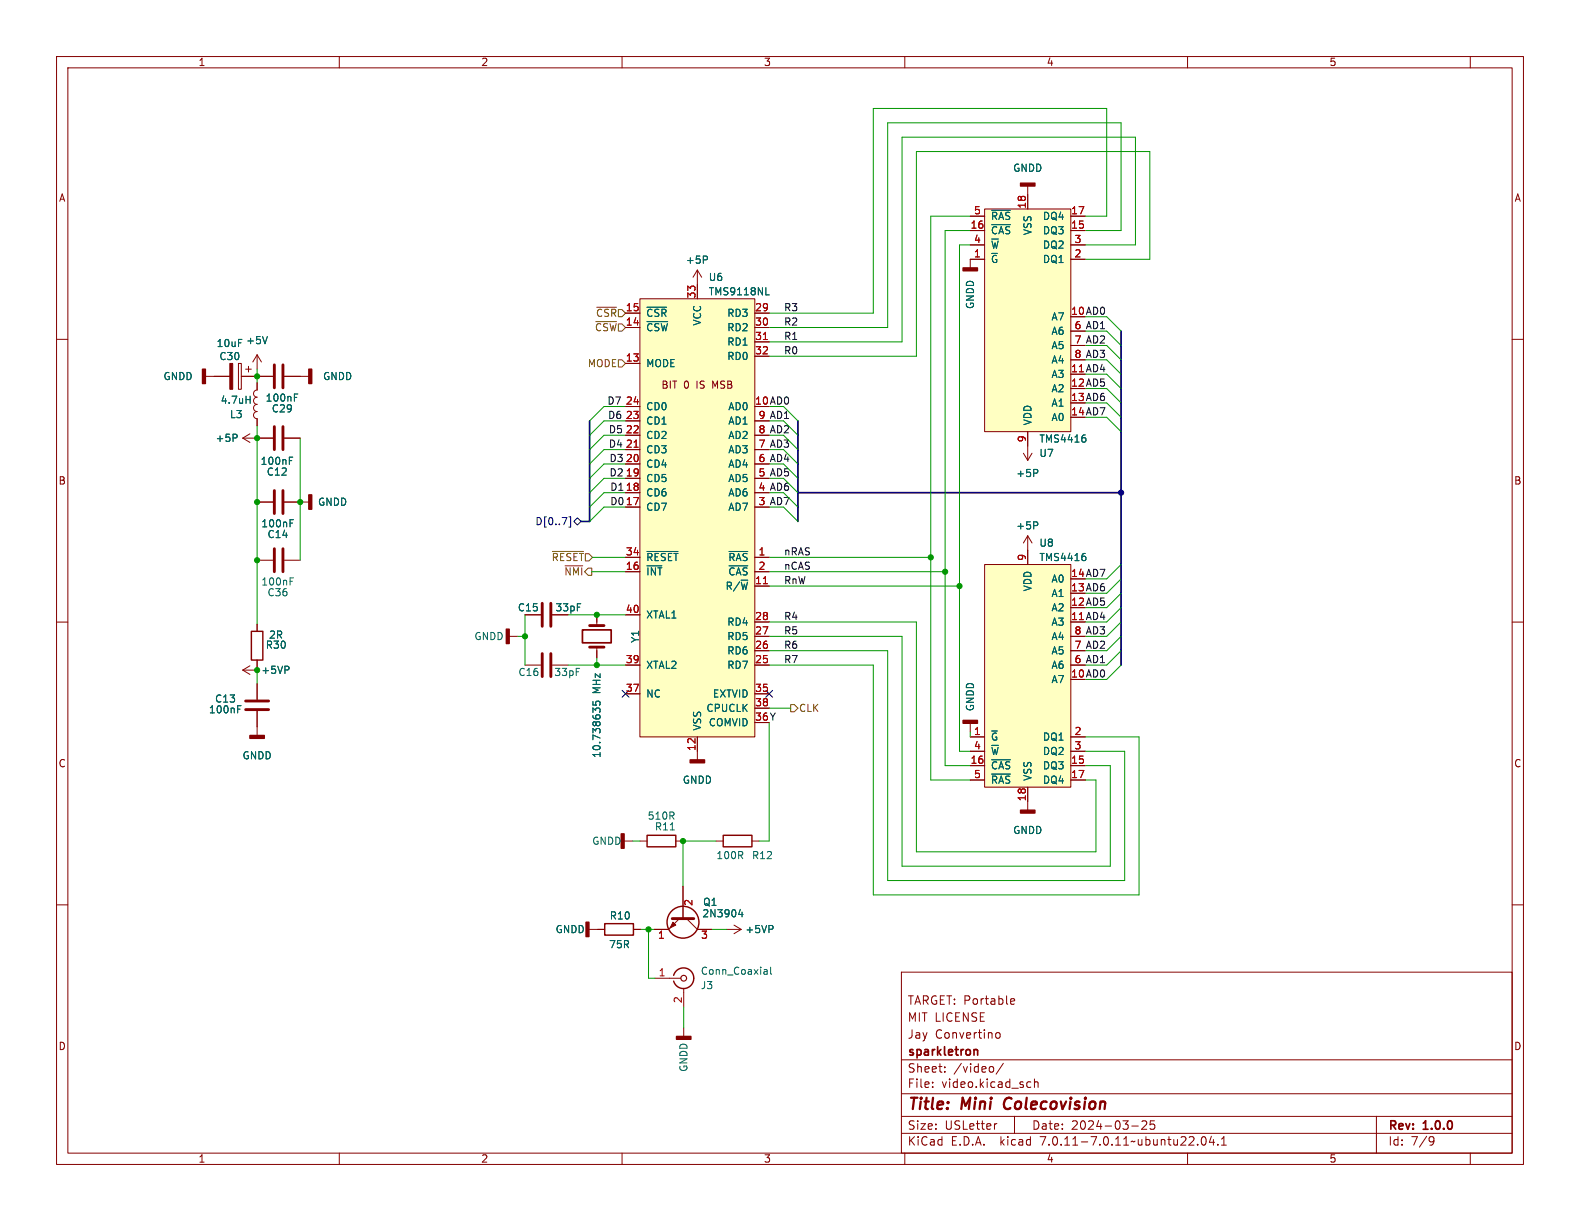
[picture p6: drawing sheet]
<svg xmlns="http://www.w3.org/2000/svg" width="279mm" height="216mm" viewBox="0 0 279 216" stroke-linecap="round" stroke-linejoin="round" font-family="sans-serif">
<g fill="none" stroke="#840000" stroke-width=".18">
<path d="M10 10h259.4v195.9h-259.4zM12 12h255.4v191.9h-255.4zM60 10v2M110 10v2M160 10v2M210 10v2M260 10v2M171.6 38.2h2.5M174.1 37h15.3v39.3h-15.3zM181.7 32.9v4.1M189.4 38.2h2.5M10 60h2"/>
<path d="M110.6 57.9h2.6M110.6 55.4h2.6M113.2 52.8h20.3v77.5h-20.3zM123.3 47.8l-.7 1.2M123.3 47.8v5M123.3 47.8l.8 1.2M133.5 57.9h2.5M133.5 55.4h2.5M171.6 40.8h2.5M171.6 43.3h2.5M174.1 45.8h-2.5v1.6M189.4 45.8h2.5"/>
<path d="M189.4 40.8h2.5M189.4 43.3h2.5M189.4 58.5h2.5M267.4 60h2M36.3 66.5h4.3M42.2 64.3h.5v4.5h-.5zM42.7 66.5h5.6M42.9 77.5l1.3 .7M42.9 77.5h5.4M43.4 65.3h1M43.9 64.8v1M44.2 76.7l-1.3 .8"/>
<path d="M45.5 67.7v1.3a.64 .64 0 0 0-.7 .6 .64 .64 0 0 0 .7 .6 .64 .64 0 0 0-.7 .7 .64 .64 0 0 0 .7 .6 .64 .64 0 0 0-.7 .6 .64 .64 0 0 0 .7 .7 .64 .64 0 0 0-.7 .6 .64 .64 0 0 0 .7 .6v1.3M45.5 62.7v2.6M45.5 62.7l-.8 1.3M45.5 62.7l.7 1.3M50.3 77.5h2.8M50.3 66.5h4.3M110.6 64.3h2.6M110.6 79.5h2.6M110.6 77h2.6M110.6 74.4h2.6M110.6 71.9h2.6M133.5 79.5h2.5"/>
<path d="M133.5 77h2.5M133.5 74.4h2.5M133.5 60.5h2.5M133.5 63h2.5M181.7 76.3v5.1M189.4 61.1h2.5M189.4 63.6h2.5M45.5 88.8h2.8M45.5 99.1h2.8M50.3 88.8h4.3M50.3 99.1h2.8M110.6 98.6h2.6"/>
<path d="M110.6 89.7h2.6M110.6 87.1h2.6M110.6 84.6h2.6M110.6 82h2.6M133.5 98.6h2.5M133.5 89.7h2.5M133.5 84.6h2.5M133.5 82h2.5M174.1 99.8h15.3v39.4h-15.3zM181 80.1l.7 1.3M181.7 94.7v5.1M181.7 94.7l-.7 1.3"/>
<path d="M181.7 94.7l.8 1.3M182.5 80.1l-.8 1.3M10 110h2M42.9 118.5l1.3 .8M42.9 118.5h2.6M44.2 117.7l-1.3 .8M45.5 110.4v1.2M45.5 116.7v1.3M90 112.5h1.6M92.8 117.6h2.8M92.8 108.7h2.8M97.7 117.6h2.8"/>
<path d="M105.5 108.7v1.9M105.5 114.4v1.9M110.6 117.6h2.6M110.6 108.7h2.6M110.6 101.1h2.6M133.5 110h2.5M133.5 112.5h2.5M133.5 117.6h2.5M133.5 115.1h2.5M133.5 103.6h2.5M133.5 101.1h2.5M189.4 112.5h2.5"/>
<path d="M189.4 117.6h2.5M189.4 115.1h2.5M267.4 110h2M45.5 120.9v2.8M45.5 125.7v4.3M110.6 122.7h2.6M123.3 130.3v4.1M133.5 122.7h2.5M133.5 125.2h2.5M171.6 127.9v1.5M171.6 130.3h2.5M171.6 135.4h2.5"/>
<path d="M171.6 137.9h2.5M171.6 132.8h2.5M181.7 139.2v4.1M189.4 130.3h2.5M189.4 135.4h2.5M189.4 137.9h2.5M189.4 132.8h2.5M10 160h2M110.4 148.7h1.5M113.2 148.7h1.2M119.5 148.7h1.3M120.8 156.7v5.7"/>
<path d="M126.6 148.7h1.3M133 148.7h1.2M267.4 160h2M104.1 164.3h2.8M112 164.3h1.3M115.8 173h4.6M120.1 162.4l-1.9 1.9h-2.5M120.9 174.8v3.3M121.4 162.4l1.9 1.9h2.6M128.5 164.3h2.6M129.8 163.6l1.3 .7M131.1 164.3l-1.3 .8"/>
<path d="M159.4 171.9h108v32h-108zM178.7 177.4l.2 .2 .5-.1M178.7 176.8l.2-.2h.3l.2 .2v.1l-.7 .2M120.9 181.7v1.6M159.4 197.4h108M159.4 193.4h108M159.4 187.4h108M164.9 192.1v.2M164.9 191.4v.1M167.1 189.4v.2M167.1 188.7v.1M175.4 188.6l.3 .3v.4l-.3 .3"/>
<path d="M176.1 182.9l.3-.3 .3 .1 .2 .2v.4l-.2 .2-.3 .1-.3-.3M176.3 198.7l-.3 .1M177.4 188l-1.3 1.9M179.4 197.4v3M181.9 191.3l.4 .1M182.3 192.2l-.4 .1M182.9 191.4l.2-.1 .4 .1 .1 .9M182.9 190.8v1.5M200.1 199.1h1.2M201.9 198.3l.6-.1 .2 .1 .1 .3-.9 1.1h.9M204.1 198.2h-.7v.7l.2-.1h.5l.1 .2-.1 .5-.2 .2-.5-.2M243.4 197.4v6.5"/>
<path d="M60 203.9v2M110 203.9v2M159.4 200.4h108M160 203.9v2M210 203.9v2M211.8 202.3v.2M212.6 201.1l.2-.1a.81 .81 0 0 1 .6 .6 .81 .81 0 0 1-.3 .8l-.2 .1a.81 .81 0 0 1-.3-1.4zM214.2 200.9l-.3 1.1h.9M214.6 201.5v1M215.4 202.3v.2M216 202.5h.9M216 201.4l.4-.4v1.5"/>
<path d="M253 201l.5 .1a.99 .99 0 0 1-.4 1.4h-.2M253.6 201.6l-.3 .3h-.3M260 203.9v2"/>
</g>
<path d="M177.8 194.4a1.27 1.27 0 0 0 0 1.6" fill="none" stroke="#840000" stroke-width=".4"/>
<path d="M103 111.4h5.1v2.3h-5.1zM172.3 185.6h.5l.1 1" fill="none" stroke="#840000" stroke-width=".3"/>
<g fill="none" stroke="#840000" stroke-width=".51">
<path d="M48.5 64.5v4.1M48.5 75.4v4.1M50 64.5v4.1M50 75.4v4.1M48.5 86.7v4.1M48.5 97v4.1M50 86.7v4.1M50 97v4.1M95.9 106.7v4M95.9 115.6v4M97.4 106.7v4M97.4 115.6v4"/>
<path d="M104.3 110.6h2.5M104.3 114.4h2.5M43.4 125.5h4.1M43.4 124h4.1M118.9 162.4h3.8"/>
</g>
<g fill="none" stroke="#006464" stroke-width=".18">
<path d="M175.4 39.7h3.3M175.4 37.2h3.3M47.3 59.5l-.4 1.3M114.4 56.9h3.7M114.4 54.3h3.5M124.9 45.3l.2 .2-.1 .3-.1 .1M135.4 52.1h.6M41.7 76.8l.2 .2v.3l-.2 .1M43.5 70.7h.7M44.2 70v1.3M52.1 70.3h.4M52.1 69.7h.6"/>
<path d="M191.9 77.5l.1 .1-.1 .5M51.2 81.4h.4M51.2 80.8h.6M51.3 92.5h.4M51.3 91.9h.6M114.4 97.5h5.5M128.9 97.5h3.3M183.3 83l.2 .2v.3l-.2 .2M183.3 92.3l.2 .2v.3l-.2 .1M191.9 98.4l.1 .2-.1 .5M51 117.9l.1 .1-.1 .4M51.3 102.8h.4"/>
<path d="M51.3 102.2h.6M128.9 100h3.3M42 125.4h.4M42 124.8h.6M104.8 124v.6l.7 .1-.2-.2 .1-.4 .2-.1h.4l.1 .2-.1 .5M105.3 125.6l-.5-.4v.8M105.5 125.3h.5M175.4 134.3h3.3M175.4 136.9h3.3M118.5 146.8h.8M130.9 160.8l-.3 .9h.8M131.2 161.3v.8"/>
<path d="M135.2 171.4l.4 .1 .1 .8M135.7 172.2l-.5 .1M135.7 171.7l-.5 .1M136.3 171v1.1l.2 .2M136.6 163.7l.1 .2-.1 .4"/>
</g>
<g fill="#840000" stroke="#840000" stroke-width=".25">
<path d="M54.6 65.3h.5v2.5h-.5z"/>
<path d="M170.3 127.4h2.5v.5h-2.5z"/>
<path d="M44.2 130h2.5v.6h-2.5z"/>
<path d="M35.8 65.3h.5v2.5h-.5z"/>
<path d="M89.5 111.3h.5v2.5h-.5z"/>
<path d="M180.5 143.3h2.5v.5h-2.5z"/>
<path d="M54.6 87.5h.5v2.5h-.5z"/>
<path d="M180.5 32.4h2.5v.5h-2.5z"/>
<path d="M170.3 47.4h2.5v.5h-2.5z"/>
<path d="M109.9 147.4h.5v2.6h-.5z"/>
<path d="M119.6 183.3h2.6v.5h-2.6z"/>
<path d="M103.6 163.1h.5v2.5h-.5z"/>
<path d="M122 134.4h2.6v.5h-2.6z"/>
</g>
<g fill="none" stroke="#840000" stroke-width=".25">
<path d="M44.4 111.6h2.1v5.1h-2.1zM114.4 147.7h5.1v2h-5.1zM127.9 147.7h5.1v2h-5.1zM106.9 163.3h5.1v2.1h-5.1zM119.1 172.5a1.81 1.81 0 0 1 2.8-1 1.81 1.81 0 0 1 0 3 1.81 1.81 0 0 1-2.8-1"/>
<circle cx="120.8" cy="163.1" r="2.82"/>
</g>
<g fill="#840000" stroke="#840000" stroke-width=".18">
<path d="M40.6 64.3h.5v4.5h-.5z"/>
<path d="M119 163.1l.5 .5-1 .5z"/>
</g>
<g fill="#ffffc2" stroke="#ffffc2" stroke-width=".18">
<path d="M174.1 99.8h15.3v39.4h-15.3z"/>
<path d="M174.1 37h15.3v39.3h-15.3z"/>
<path d="M113.2 52.8h20.3v77.5h-20.3z"/>
</g>
<circle cx="120.9" cy="173" r=".51" fill="none" stroke="#840000" stroke-width=".2"/>
<path d="M112.1 79.1h.8M135 60h.7M135 103.2h.7" fill="none" stroke="#a90000" stroke-width=".18"/>
<path d="M100.6 91.4h.3v1.8h-.3M101.5 92.2l.6-.6 .6 .6-.6 .6zM110 122.1l1.2 1.2M111.2 122.1l-1.2 1.2M135.4 122.1l1.2 1.2M136.6 122.1l-1.2 1.2" fill="none" stroke="#000084" stroke-width=".18"/>
<path d="M105.3 56.9h3.7M105.5 54.3h3.5M109.3 63.6h.7l.6 .7-.6 .6h-.7zM97.7 97.5h5.5M99.9 100h3.1M139.8 124.6h.7l.6 .6-.6 .7h-.7z" fill="none" stroke="#725600" stroke-width=".18"/>
<path d="M198.2 58.5v59.1M104.3 74.4v17.8h-1.6M141.1 74.4v17.8M141.1 87.1h57.1" fill="none" stroke="#000084" stroke-width=".3"/>
<g fill="none" stroke="#009600" stroke-width=".18">
<path d="M171.6 38.2h-7v99.7h7M191.9 38.2h3.8v-19h-41.3v36.2h-18.4M171.6 43.3h-1.9v89.5h1.9M171.6 40.8h-4.5v94.6h4.5M191.9 40.8h6.3v-19.1h-41.2v36.2h-21M191.9 43.3h8.9v-19h-41.3v36.2h-23.5M191.9 45.8h11.4v-19h-41.2v36.2h-26.1M191.9 58.5h3.8l2.5 2.6M191.9 56h3.8l2.5 2.5M45.5 65.3v2.4M45.5 75.3v35.1M53.1 77.5v21.6"/>
<path d="M110.6 79.5h-3.8l-2.5 2.5M110.6 71.9h-3.8l-2.5 2.5M110.6 74.4h-3.8l-2.5 2.6M110.6 77h-3.8l-2.5 2.5M138.6 77l2.5 2.5M138.6 79.5l2.5 2.5M138.6 71.9l2.5 2.5M138.6 74.4l2.5 2.6M191.9 68.7h3.8l2.5 2.5M191.9 63.6h3.8l2.5 2.6M191.9 61.1h3.8l2.5 2.5M191.9 73.8h3.8l2.5 2.5"/>
<path d="M191.9 66.2h3.8l2.5 2.5M191.9 71.2h3.8l2.5 2.6M104.8 98.6h5.8M110.6 89.7h-3.8l-2.5 2.5M110.6 84.6h-3.8l-2.5 2.5M110.6 82h-3.8l-2.5 2.6M110.6 87.1h-3.8l-2.5 2.6M136 98.6h28.6M138.6 87.1l2.5 2.6M138.6 84.6l2.5 2.5M138.6 82l2.5 2.6M138.6 89.7l2.5 2.5"/>
<path d="M198.2 99.8l-2.5 2.6h-3.8M45.5 118v2.9M91.6 112.5h1.2M92.8 108.7v8.9M100.5 117.6h10.1M100.5 108.7h10.1M104.6 101.1h6M105.5 116.3v1.3M136 110h26.1v40.6h31.7v-12.7h-1.9M136 115.1h21v40.6h41.9v-22.9h-7M136 117.6h18.4v40.6h47v-27.9h-9.5M136 112.5h23.5v40.7h36.8v-17.8h-4.4"/>
<path d="M136 101.1h31.1M136 103.6h33.7M198.2 107.4l-2.5 2.6h-3.8M198.2 115.1l-2.5 2.5h-3.8M198.2 110l-2.5 2.5h-3.8M198.2 104.9l-2.5 2.5h-3.8M198.2 102.4l-2.5 2.5h-3.8M198.2 112.5l-2.5 2.6h-3.8M198.2 117.6l-2.5 2.5h-3.8M136 127.8v20.9h-1.8M136 125.2h3.8M171.6 129.4v.9"/>
<path d="M111.9 148.7h1.3M126.6 148.7h-5.8v8M113.3 164.3h2.4M114.7 164.3v8.7h1.1M120.9 178.1v3.6M125.9 164.3h2.6"/>
</g>
<g fill="#009600" stroke="#009600" stroke-width=".18">
<circle cx="164.6" cy="98.6" r=".46"/>
<circle cx="167.1" cy="101.1" r=".46"/>
<circle cx="169.7" cy="103.6" r=".46"/>
<circle cx="45.5" cy="88.8" r=".46"/>
<circle cx="45.5" cy="77.5" r=".46"/>
<circle cx="53.1" cy="88.8" r=".46"/>
<circle cx="92.8" cy="112.5" r=".46"/>
<circle cx="45.5" cy="99.1" r=".46"/>
<circle cx="45.5" cy="66.5" r=".46"/>
<circle cx="45.5" cy="118.5" r=".46"/>
<circle cx="105.5" cy="117.6" r=".46"/>
<circle cx="114.7" cy="164.3" r=".46"/>
<circle cx="105.5" cy="108.7" r=".46"/>
<circle cx="120.8" cy="148.7" r=".46"/>
</g>
<circle cx="198.2" cy="87.1" r=".46" fill="#000084" stroke="#000084" stroke-width=".18"/>
<g font-size="2.8" fill="#840000">
<text x="160.4" y="196.8">Title:</text>
<text x="170.1" y="196.8">Mini</text>
<text x="178.4" y="196.8">Colecovision</text>
</g>
<g font-size="2.1" fill="#840000">
<text x="160.4" y="177.9">TARGET: Portable</text>
<text x="160.4" y="183.9">Jay</text>
<text x="160.4" y="180.9">MIT LICENSE</text>
<text x="165.3" y="183.9">Convertino</text>
<text x="160.4" y="189.9">Sheet:</text>
<text x="160.4" y="187.1">sparkletron</text>
<text x="168.6" y="189.9">/video/</text>
<text x="160.4" y="192.6">File:</text>
<text x="166.5" y="192.6">video.kicad_sch</text>
<text x="160.4" y="202.8">KiCad</text>
<text x="160.4" y="200">Size:</text>
<text x="167.1" y="200">USLetter</text>
<text x="168.1" y="202.8">E.D.A.</text>
<text x="177" y="202.8">kicad</text>
<text x="182.4" y="200">Date:</text>
<text x="184.2" y="202.8">7.0.11-7.0.11~ubuntu22.04.1</text>
<text x="189.4" y="200">2024-03-25</text>
<text x="245.4" y="200.2">Rev:</text>
<text x="245.4" y="202.8">Id:</text>
<text x="249.5" y="202.8">7/9</text>
<text x="251.8" y="200.2">1.0.0</text>
</g>
<g font-size="1.8" fill="#840000">
<text x="35" y="11.9">1</text>
<text x="85" y="11.9">2</text>
<text x="135" y="11.9">3</text>
<text x="185" y="11.9">4</text>
<text x="235" y="11.9">5</text>
<text x="10.3" y="35.9">A</text>
<text x="267.7" y="35.9">A</text>
<text x="189.3" y="55.8">10 AD0</text>
<text x="116.9" y="68.9">BIT</text>
<text x="120.9" y="68.9">0</text>
<text x="123.3" y="68.9">IS</text>
<text x="126.3" y="68.9">MSB</text>
<text x="133.4" y="71.6">10 AD0</text>
<text x="189.3" y="68.5">12 AD5</text>
<text x="189.3" y="71">13 AD6</text>
<text x="189.3" y="73.5">14 AD7</text>
<text x="10.3" y="85.9">B</text>
<text x="134" y="86.9">4 AD6</text>
<text x="267.7" y="85.9">B</text>
<text x="189.3" y="107.2">12 AD5</text>
<text x="189.3" y="104.6">13 AD6</text>
<text x="189.3" y="102.1">14 AD7</text>
<text x="98.1" y="108.3">33pF</text>
<text x="189.3" y="119.9">10 AD0</text>
<text x="133.4" y="127.5">36 Y</text>
<text x="10.3" y="135.9">C</text>
<text x="267.7" y="135.9">C</text>
<text x="10.3" y="185.9">D</text>
<text x="267.7" y="185.9">D</text>
<text x="35" y="205.8">1</text>
<text x="85" y="205.8">2</text>
<text x="135" y="205.8">3</text>
<text x="185" y="205.8">4</text>
<text x="235" y="205.8">5</text>
</g>
<g font-size="1.8" fill="#006464">
<text x="179.1" y="30.6">GNDD</text>
<text x="175.1" y="41.6">~{CAS}</text>
<text x="175.1" y="39.1">~{RAS}</text>
<text x="182.6" y="41.7" transform="rotate(-90 182.6 41.7)">VSS</text>
<text x="184.3" y="41.6">DQ3</text>
<text x="184.3" y="39.1">DQ4</text>
<text x="121.2" y="46.8">+5P</text>
<text x="175.1" y="46.7">~{G}</text>
<text x="175.1" y="44.2">~{W}</text>
<text x="184.3" y="46.7">DQ1</text>
<text x="184.3" y="44.2">DQ2</text>
<text x="125.2" y="52.4">TMS9118NL</text>
<text x="125.2" y="49.9">U6</text>
<text x="114.2" y="58.8">~{CSW}</text>
<text x="114.2" y="56.2">~{CSR}</text>
<text x="124.2" y="57.7" transform="rotate(-90 124.2 57.7)">VCC</text>
<text x="128.5" y="56.2">RD3</text>
<text x="128.5" y="58.8">RD2</text>
<text x="172.4" y="54.7" transform="rotate(-90 172.4 54.7)">GNDD</text>
<text x="185.8" y="56.9">A7</text>
<text x="185.8" y="59.4">A6</text>
<text x="38.2" y="61.6">10uF</text>
<text x="38.7" y="63.9">C30</text>
<text x="43.4" y="61.1">+5V</text>
<text x="114.2" y="65.1">MODE</text>
<text x="128.5" y="61.3">RD1</text>
<text x="128.5" y="63.9">RD0</text>
<text x="185.8" y="62">A5</text>
<text x="185.8" y="64.5">A4</text>
<text x="28.8" y="67.4">GNDD</text>
<text x="38.9" y="71.6">4.7uH</text>
<text x="46.9" y="71.2">100nF</text>
<text x="57" y="67.4">GNDD</text>
<text x="185.8" y="67">A3</text>
<text x="185.8" y="69.6">A2</text>
<text x="40.6" y="74.1">L3</text>
<text x="48" y="73.1">C29</text>
<text x="114.2" y="77.8">CD2</text>
<text x="114.2" y="75.3">CD1</text>
<text x="114.2" y="72.7">CD0</text>
<text x="128.7" y="72.7">AD0</text>
<text x="128.7" y="77.8">AD2</text>
<text x="128.7" y="75.3">AD1</text>
<text x="182.6" y="75.3" transform="rotate(-90 182.6 75.3)">VDD</text>
<text x="185.8" y="72.1">A1</text>
<text x="185.8" y="74.7">A0</text>
<text x="38" y="78.3">+5P</text>
<text x="46" y="82.4">100nF</text>
<text x="114.2" y="82.9">CD4</text>
<text x="114.2" y="80.4">CD3</text>
<text x="128.7" y="82.9">AD4</text>
<text x="128.7" y="80.4">AD3</text>
<text x="183.7" y="81">U7</text>
<text x="183.7" y="78.5">TMS4416</text>
<text x="47.1" y="84.3">C12</text>
<text x="56.1" y="89.6">GNDD</text>
<text x="114.2" y="88">CD6</text>
<text x="114.2" y="85.4">CD5</text>
<text x="128.7" y="88">AD6</text>
<text x="128.7" y="85.4">AD5</text>
<text x="179.6" y="84.6">+5P</text>
<text x="46.1" y="93.4">100nF</text>
<text x="47.2" y="95.4">C14</text>
<text x="114.2" y="90.5">CD7</text>
<text x="128.7" y="90.5">AD7</text>
<text x="179.6" y="93.8">+5P</text>
<text x="114.2" y="102">~{INT}</text>
<text x="114.2" y="99.4">~{RESET}</text>
<text x="128.7" y="99.4">~{RAS}</text>
<text x="128.7" y="102">~{CAS}</text>
<text x="183.7" y="96.9">U8</text>
<text x="183.7" y="99.4">TMS4416</text>
<text x="46.1" y="103.7">100nF</text>
<text x="47.2" y="105.6">C36</text>
<text x="128.2" y="104.5">R/~{W}</text>
<text x="182.6" y="104.7" transform="rotate(-90 182.6 104.7)">VDD</text>
<text x="185.8" y="105.8">A1</text>
<text x="185.8" y="103.2">A0</text>
<text x="47.5" y="113.1">2R</text>
<text x="83.8" y="113.4">GNDD</text>
<text x="91.5" y="108.3">C15</text>
<text x="113.2" y="113.8" transform="rotate(-90 113.2 113.8)">Y1</text>
<text x="114.2" y="109.6">XTAL1</text>
<text x="128.5" y="113.4">RD5</text>
<text x="128.5" y="110.8">RD4</text>
<text x="185.8" y="110.8">A3</text>
<text x="185.8" y="108.3">A2</text>
<text x="185.8" y="113.4">A4</text>
<text x="46.1" y="119.4">+5VP</text>
<text x="46.9" y="114.9">R30</text>
<text x="91.6" y="119.7">C16</text>
<text x="97.9" y="119.7">33pF</text>
<text x="114.2" y="118.5">XTAL2</text>
<text x="128.5" y="118.5">RD7</text>
<text x="128.5" y="115.9">RD6</text>
<text x="185.8" y="118.5">A6</text>
<text x="185.8" y="115.9">A5</text>
<text x="37.9" y="124.4">C13</text>
<text x="106.4" y="122.7" transform="rotate(-90 106.4 122.7)">MHz</text>
<text x="114.2" y="123.5">NC</text>
<text x="126" y="123.5">EXTVID</text>
<text x="172.4" y="125.9" transform="rotate(-90 172.4 125.9)">GNDD</text>
<text x="185.8" y="121">A7</text>
<text x="36.8" y="126.3">100nF</text>
<text x="124.2" y="129.3" transform="rotate(-90 124.2 129.3)">VSS</text>
<text x="124.8" y="126.1">CPUCLK</text>
<text x="125.2" y="128.6">COMVID</text>
<text x="175.1" y="131.2">~{G}</text>
<text x="184.3" y="131.2">DQ1</text>
<text x="42.8" y="134.5">GNDD</text>
<text x="106.4" y="134.1" transform="rotate(-90 106.4 134.1)">10.738635</text>
<text x="175.1" y="136.2">~{CAS}</text>
<text x="175.1" y="133.7">~{W}</text>
<text x="184.3" y="136.2">DQ3</text>
<text x="184.3" y="133.7">DQ2</text>
<text x="120.6" y="138.8">GNDD</text>
<text x="175.1" y="138.8">~{RAS}</text>
<text x="182.6" y="138.2" transform="rotate(-90 182.6 138.2)">VSS</text>
<text x="184.3" y="138.8">DQ4</text>
<text x="104.6" y="149.6">GNDD</text>
<text x="114.4" y="145.1">510R</text>
<text x="115.7" y="147">R11</text>
<text x="179.1" y="147.7">GNDD</text>
<text x="126.6" y="152.1">100R</text>
<text x="132.9" y="152.1">R12</text>
<text x="124.2" y="160.4">Q1</text>
<text x="98.2" y="165.2">GNDD</text>
<text x="107.6" y="167.9">75R</text>
<text x="107.7" y="162.8">R10</text>
<text x="124.1" y="162.4">2N3904</text>
<text x="131.7" y="165.2">+5VP</text>
<text x="123.8" y="172.6">Conn_Coaxial</text>
<text x="123.8" y="175.1">J3</text>
<text x="121.8" y="189.6" transform="rotate(-90 121.8 189.6)">GNDD</text>
</g>
<g font-size="1.8" fill="#a90000">
<text x="171.5" y="40.5">16</text>
<text x="172.1" y="38">5</text>
<text x="181.5" y="37" transform="rotate(-90 181.5 37)">18</text>
<text x="189.3" y="40.5">15</text>
<text x="189.3" y="38">17</text>
<text x="172.1" y="45.6">1</text>
<text x="172.1" y="43.1">4</text>
<text x="189.9" y="45.6">2</text>
<text x="189.9" y="43.1">3</text>
<text x="123.1" y="52.9" transform="rotate(-90 123.1 52.9)">33</text>
<text x="110.6" y="57.7">14</text>
<text x="110.6" y="55.1">15</text>
<text x="133.4" y="55.1">29</text>
<text x="133.4" y="57.7">30</text>
<text x="189.3" y="55.8">10</text>
<text x="189.9" y="58.3">6</text>
<text x="110.6" y="64">13</text>
<text x="133.4" y="60.2">31</text>
<text x="133.4" y="62.7">32</text>
<text x="189.3" y="65.9">11 AD4</text>
<text x="189.3" y="65.9">11</text>
<text x="189.9" y="60.8">7</text>
<text x="189.9" y="63.4">8</text>
<text x="110.6" y="71.6">24</text>
<text x="133.4" y="71.6">10</text>
<text x="189.3" y="68.5">12</text>
<text x="189.3" y="71">13</text>
<text x="110.6" y="76.7">22</text>
<text x="110.6" y="74.2">23</text>
<text x="134" y="76.7">8</text>
<text x="134" y="74.2">9</text>
<text x="189.3" y="73.5">14</text>
<text x="110.6" y="81.8">20</text>
<text x="110.6" y="79.2">21</text>
<text x="134" y="81.8">6</text>
<text x="134" y="79.2">7</text>
<text x="181.5" y="78.3" transform="rotate(-90 181.5 78.3)">9</text>
<text x="110.6" y="89.4">17</text>
<text x="110.6" y="86.9">18</text>
<text x="110.6" y="84.3">19</text>
<text x="134" y="89.4">3</text>
<text x="134" y="86.9">4</text>
<text x="134" y="84.3">5</text>
<text x="110.6" y="100.8">16</text>
<text x="110.6" y="98.3">34</text>
<text x="134" y="98.3">1</text>
<text x="134" y="100.8">2</text>
<text x="181.5" y="99.3" transform="rotate(-90 181.5 99.3)">9</text>
<text x="133.4" y="103.4">11</text>
<text x="189.3" y="107.2">12</text>
<text x="189.3" y="104.6">13</text>
<text x="189.3" y="102.1">14</text>
<text x="110.6" y="108.5">40</text>
<text x="133.4" y="112.3">27</text>
<text x="133.4" y="109.7">28</text>
<text x="189.3" y="109.7">11 AD4</text>
<text x="189.3" y="109.7">11</text>
<text x="189.9" y="112.3">8</text>
<text x="110.6" y="117.3">39</text>
<text x="133.4" y="117.3">25</text>
<text x="133.4" y="114.8">26</text>
<text x="189.3" y="119.9">10</text>
<text x="189.9" y="117.3">6</text>
<text x="189.9" y="114.8">7</text>
<text x="110.6" y="122.4">37</text>
<text x="133.4" y="122.4">35</text>
<text x="133.4" y="125">38</text>
<text x="133.4" y="127.5">36</text>
<text x="172.1" y="130">1</text>
<text x="189.9" y="130">2</text>
<text x="123.1" y="132.9" transform="rotate(-90 123.1 132.9)">12</text>
<text x="171.5" y="135.1">16</text>
<text x="172.1" y="132.6">4</text>
<text x="172.1" y="137.7">5</text>
<text x="189.3" y="135.1">15</text>
<text x="189.3" y="137.7">17</text>
<text x="189.9" y="132.6">3</text>
<text x="181.5" y="141.8" transform="rotate(-90 181.5 141.8)">18</text>
<text x="122.8" y="160.3" transform="rotate(-90 122.8 160.3)">2</text>
<text x="116.3" y="166.3">1</text>
<text x="123.9" y="166.3">3</text>
<text x="116.4" y="172.7">1</text>
<text x="120.6" y="177.5" transform="rotate(-90 120.6 177.5)">2</text>
</g>
<g font-size="1.8" fill="#725600">
<text x="105.1" y="58.8">~{CSW}</text>
<text x="105.3" y="56.2">~{CSR}</text>
<text x="103.8" y="65.1">MODE</text>
<text x="97.5" y="99.4">~{RESET}</text>
<text x="99.7" y="102">~{NMI}</text>
<text x="141.2" y="126.1">CLK</text>
</g>
<g font-size="1.8" fill="#0f0f0f">
<text x="138.6" y="55.1">R3</text>
<text x="138.6" y="57.7">R2</text>
<text x="189.9" y="58.3">6 AD1</text>
<text x="138.6" y="60.2">R1</text>
<text x="138.6" y="62.7">R0</text>
<text x="189.9" y="60.8">7 AD2</text>
<text x="189.9" y="63.4">8 AD3</text>
<text x="107.3" y="71.6">D7</text>
<text x="107.4" y="74.2">D6</text>
<text x="107.6" y="76.7">D5</text>
<text x="107.6" y="79.2">D4</text>
<text x="107.7" y="81.8">D3</text>
<text x="107.7" y="84.3">D2</text>
<text x="107.8" y="86.9">D1</text>
<text x="107.8" y="89.4">D0</text>
<text x="138.6" y="98.3">nRAS</text>
<text x="138.6" y="100.8">nCAS</text>
<text x="138.6" y="103.4">RnW</text>
<text x="138.6" y="109.7">R4</text>
<text x="138.6" y="112.3">R5</text>
<text x="189.9" y="112.3">8 AD3</text>
<text x="138.6" y="114.8">R6</text>
<text x="138.6" y="117.3">R7</text>
<text x="189.9" y="117.3">6 AD1</text>
<text x="189.9" y="114.8">7 AD2</text>
</g>
<g font-size="1.8" fill="#009600">
<text x="134" y="76.7">8 AD2</text>
<text x="134" y="74.2">9 AD1</text>
<text x="134" y="81.8">6 AD4</text>
<text x="134" y="79.2">7 AD3</text>
<text x="134" y="89.4">3 AD7</text>
<text x="134" y="84.3">5 AD5</text>
</g>
<text font-size="1.8" fill="#000084" x="94.6" y="93.1">D[0..7]</text>
</svg>
